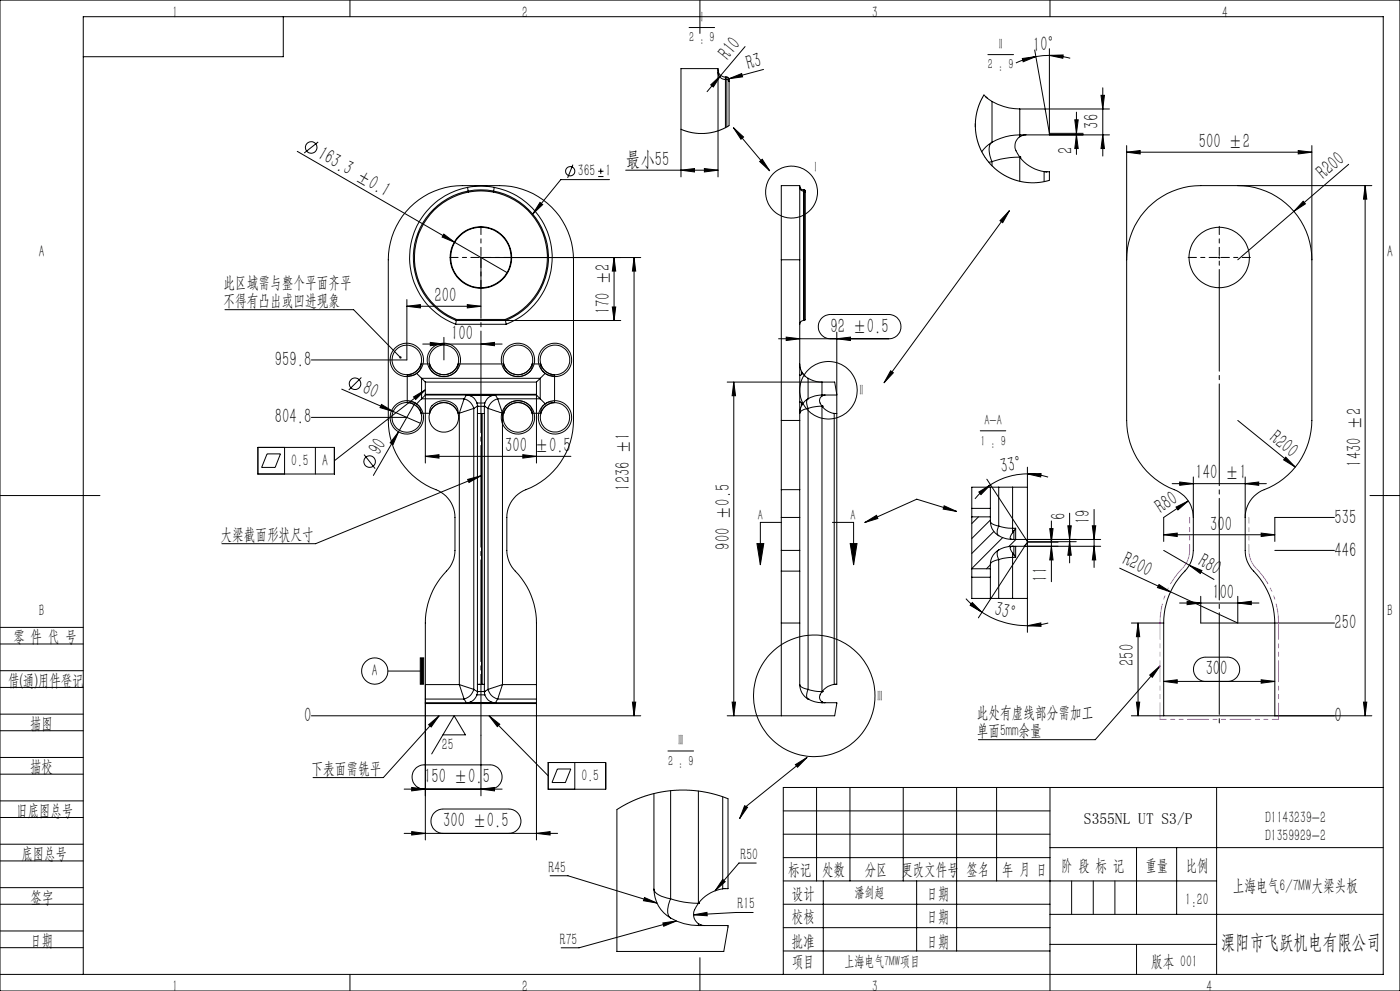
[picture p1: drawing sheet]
<svg xmlns="http://www.w3.org/2000/svg" width="420mm" height="297mm" viewBox="0 0 420 297" stroke-linecap="round" stroke-linejoin="round" font-family="sans-serif">
<g fill="none" stroke="#000" stroke-width=".3">
<path d="M0 0h420v297h-420zM85 5v12h-60M105 0v5M206.7 8.3h7.7M210 0v10M223.5 14l-7.3 8.6M296.4 16.4h7.7M306.7 17.5l4.1-.5-3.8 1.5zM310.4 15l4.4 25h10.1M310.8 17l-2.8 .6-3.2 1.3M314.8 16.6l4.1-.1-.1 1zM314.8 16.6l-4 .4"/>
<path d="M314.8 16.6l3.5 .3 2.8 .6M314.8 14.6v25.8M315 0v5M204.3 38.7v14.3M204.3 38.7v-18.1h11.1v32.4M213.2 25.4l3-2.8-2.2 3.5zM215.4 20.9a2.17 2.17 0 0 0 2.2 2.2M215.4 21.7a2.17 2.17 0 0 0 2.2 2.1M216.2 22.6l-4.1 4.9M217.6 23.8v14.5M217.6 23.1v.7M217.6 23.1h.5"/>
<path d="M217.6 23.8h.5M218.1 23.1l.6 .4v1M218.1 23.8v14.2M218.1 23.8l.4 .2 .2 .5M218.1 23.1v.7M218.7 23.6l3.8-1.6 .3 1zM218.7 23.6l-.6 .2M218.7 24.5v13.2l-3.5 1.6-3.8 .7-3.7-.2-3.4-1.1M220 38.3l3.1 2.8-.8 .6zM220 38.3l10.9 12.9M229.1 20.8l-10.4 2.8M292.6 37.1v.9"/>
<path d="M295.7 29l.4 .3M297.6 30.4l-2.5-1.8-1.7 3.8-.8 3.9 .1 3.2 .7 3.2 1.2 2.9 1.7 2.7 2.1 2.1 2.7 2 2.6 1.3 2.8 .8 4 .3 4.3-.8v-2.5h-1M297.6 30.4a17.2 17.2 0 0 0 8.3 2.3M297.6 30.4v12.2M305.9 32.7v7.7M322.4 35.9h1.1l-.6 4.1zM322.9 33.6v12.7M330.3 28.6h1l-.5 4.1zM330.8 26.3v20.5M332.8 32.7h-26.9M89.2 45.4l47.2 27.2M95.5 42.5l-4.2 3.4"/>
<path d="M140.3 56.2a21.4 21.4 0 0 0-17.3 19.1 21.4 21.4 0 0 0 13.7 21.9M140.3 56.2l.2 1.1M140.3 56.2a20.9 20.9 0 0 1 8 0M140.5 57.3v.3M140.5 57.3a20.3 20.3 0 0 0-16.4 18 20.3 20.3 0 0 0 12.8 20.8M140.5 57.3a20.6 20.6 0 0 1 7.6 0M140.5 57.6a20 20 0 0 0-16.1 17.7 20 20 0 0 0 12.5 20.4M140.5 57.6a20 20 0 0 1 7.5 0M148 57.6a20 20 0 0 1 16.1 17.7 20 20 0 0 1-12.5 20.4M148.1 57.3l-.1 .3M148.1 57.3a20.3 20.3 0 0 1 16.4 18 20.3 20.3 0 0 1-12.8 20.8M148.3 56.2l-.2 1.1"/>
<path d="M148.3 56.2a21.4 21.4 0 0 1 17.3 19.1 21.4 21.4 0 0 1-13.7 21.9M171.9 49.4l-1.6 3.9M179.5 52.9h1.5M179.5 51.3h1.5M180.2 50.5v1.6M182.8 53.8h-14.6l-8.4 10.4M187.7 51h27.7M204.3 51l4.1-.5v1zM211.3 50.5l4.1 .5-4.1 .5zM227.9 48.4l.8-.7 2.2 3.5zM239.9 55.8a1.09 1.09 0 0 0 1.2 1.1M239.9 56.2a1.09 1.09 0 0 0 1.2 1.1"/>
<path d="M241.1 57.3v38.8M241.1 56.9v.4M241.1 56.9h.2M241.1 57.3h.2M241.3 56.9l.3 .2v.5M241.3 57.3v38.8M241.3 57.3l.3 .3M241.3 56.9v.4M241.6 57.6v38.2l-.3 .3M297.6 42.6a9.4 9.4 0 0 0-3.1 2.9M297.6 48.4l-.9 .2M297.6 42.6a4 4 0 0 0-.5 4.5l.5 1.3"/>
<path d="M297.6 48.4v1.3M305.9 40.4a16.7 16.7 0 0 0-8.3 2.2M305.9 40.4v.6M305.9 41a3.5 3.5 0 0 0-.6 5.1l.6 1M305.9 47.1h.1M305.9 47.1l-4.3 .3-4 1M305.9 47.1a11.1 11.1 0 0 0 7.3 4.3M305.9 47.1v7.2M307.8 40.4l-1.9 .6M313.2 51.4l.6 .1M313.2 51.4v3M313.8 51.5h.1"/>
<path d="M322.9 40.4l.6 4.1h-1.1zM330.8 40.4l.5 4.1h-1zM332.8 40.4h-26.9M338 45.6l4.1-.5v1zM338 43.6v82.4a22.3 22.3 0 0 0 15.1 21.1 9.1 9.1 0 0 1 4.9 8M338 45.6h55.6M371.3 55.6a22.2 22.2 0 0 1 22.3 22.3M389.5 45.1l4.1 .5-4.1 .5zM393.6 43.6v82.4a22.3 22.3 0 0 1-15.2 21.1 9 9 0 0 0-4.8 8M404.6 49.2l-33.3 28.7M409.5 55.6v158.9M409.5 55.6l.5 4.1h-1z"/>
<path d="M411.6 55.6h-51.4a22.2 22.2 0 0 0-22.2 22.3M133.1 70.2l3.3 2.4-3.8-1.6zM136.4 72.6l15.7 9.1M144.3 76.9v.6M162 60.7l.8 .6-3 2.9zM184.2 77.2v18.9M184.2 77.2l.5 4h-1zM190.2 77.2l.5 4h-1zM190.2 77.2v137.3M192.2 77.2h-48.2M234.4 77.9v-22.3h5.5v22.3M234.4 77.9v48.1"/>
<path d="M234.4 77.9h5.5M239.9 77.9v48.1M302.8 63.1l-2 3.6-.8-.6zM302.8 63.1l-37.6 51.6M365.5 77.2h.5M365.8 76.9v.6M390.9 60.3l.7 .8-3.4 2.3zM67.5 92.8h38.6l14 14.3M122.1 91.8l4-.5v1zM122.1 89.8v18.1h-28.7M122.1 91.8h22.2M136.7 97.2h15.2"/>
<path d="M136.9 96.1l-.2 1.1M136.9 96.1h49.3M136.9 95.7v.4M136.9 95.7h14.7M140.2 91.3l4.1 .5-4.1 .5zM151.6 95.7l.1 .4M151.7 96.1l.2 1.1M183.7 92h1l-.5 4.1zM241.1 96.1a1.13 1.13 0 0 0-1.2 1.1M241.1 96.1h.2M251 99.6v105.5h-.5M102.5 116.6l23.6 10.3"/>
<path d="M108.4 113.1l-3.8 3.8M122.2 112.3v8.3M124.1 119l3.5-2.2-2.9 2.9zM125 111.9l1.5 1.5M125 111.9l-1.4 .6-1.4-.2M126.3 109.1l-.3 1.7-1 1.1M126.3 109.1a4.5 4.5 0 0 1-4.1 3.2M126.3 109.1h2.6M126.5 119.5l1.1-1.1h33.3l1.2 1.1M126.5 113.4l1.1 1.1M126.5 119.5l-1.5 1.5M126.5 119.5h12.7"/>
<path d="M126.5 113.4v6.1M126.5 113.4h35.6M126.8 103.1h23.8M127.6 116.8l-27.3 21.3M127.6 114.5v24.3M127.6 114.5h33.3M127.6 118.2h33.3M128.9 109.1a4.1 4.1 0 0 0 5.3 3.6 3.5 3.5 0 0 0 3.2-3.6M128.9 109.1a4.5 4.5 0 0 0 4.3 3.2 4.5 4.5 0 0 0 4.2-3.2M129.1 102.6l4.1 .5-4.1 .5zM133.2 101.1v6.8M137.4 109.1h13.7"/>
<path d="M139.2 119.5a4.1 4.1 0 0 1 2.9 2.9M139.2 119.5l-1.4 4.4M140.7 118.5a.77 .77 0 0 0-.9 0 .77 .77 0 0 0-.3 .7l-.3 .3M140.7 118.5a3.3 3.3 0 0 1 2.4 2.3M140.7 118.5h7.2M144.3 103.1l4-.5v1zM147.9 118.5a.62 .62 0 0 1 .7-.1 .62 .62 0 0 1 .3 .5l.4 .6M147.9 118.5a3.3 3.3 0 0 0-2.4 2.3M149.3 119.5a4.1 4.1 0 0 0-2.9 2.9M149.3 119.5l1.4 4.4M149.3 119.5h12.8M151.1 109.1a4.1 4.1 0 0 0 5.3 3.6 3.5 3.5 0 0 0 3.3-3.6"/>
<path d="M151.1 109.1a4.5 4.5 0 0 0 4.3 3.2 4.5 4.5 0 0 0 4.3-3.2M159.7 109.1h2.5M160.9 114.5v24.3M162.1 113.4l-1.2 1.1M162.1 119.5l1.5 1.5M162.1 113.4v6.1M162.2 109.1l.3 1.6 1 1.2M162.2 109.1a4.5 4.5 0 0 0 4.2 3.2M163.5 111.9l1.4 .6 1.5-.2M163.5 111.9l-1.4 1.5M166.4 112.3v8.3M218.2 114.5h32.2l.6 3.7"/>
<path d="M220.1 114.5v100M220.1 114.5l.6 4.1h-1.1zM233.6 101.5h33.1a3.6 3.6 0 0 0 3.6-3.6 3.6 3.6 0 0 0-3.6-3.6h-17.6a3.6 3.6 0 0 0-3.6 3.6 3.6 3.6 0 0 0 3.6 3.6M235.9 101l4 .5-4 .6zM239.9 109.1l.6 2.3M240.5 112.3l-.3 .2-.3-.2M240.5 111.4v.9M240.5 111.4l.3 .5M240.8 111.9l1.6 1.5M240.8 111.9l-.3 .4M240.8 111.9h.1M241.5 112.7l.2 .2"/>
<path d="M242.4 119.5l-1.6 1.5M242.4 113.4l2.6 1 1.6 .1v3.9M242.4 119.5a2.38 2.38 0 0 0 0 2.9M242.4 113.4v6.1M246.6 118.4l-2.2 .3-2 .8M246.6 118.4v.3M246.6 118.7a1.95 1.95 0 0 0 0 3M246.6 118.4h4.4M247.5 118.4l-.9 .3M251 101.5l4.1-.5v1.1zM267.2 111.1l.8 .6-2.8 3zM77.4 134.1h22.9v8h-22.9z"/>
<path d="M80.1 136h4l-1.6 4.1h-4zM85.4 134.1v8M93.4 125.1h28.7M94.6 134.1v8M109.2 136.2l3.3 4.2M114.4 121.2l3.6 2.1-4-1.1zM119.6 129.4l-1.7 3.8-.8-.5zM119.6 129.4l-7.6 13.1M122.2 120.6l1.7-.1 1.1 .5M122.2 120.6a4.5 4.5 0 0 1 4.1 3.3M124.5 120.8l-4.9 8.6M125 121a2.91 2.91 0 0 1 1.3 2.9"/>
<path d="M126.3 123.9h2.6M127.6 136.8l4.1-.5v1zM127.6 136.8h43.7M128.9 123.9a3.5 3.5 0 0 1 3.7-3.8 4 4 0 0 1 4.8 3.8M128.9 123.9a4.4 4.4 0 0 1 4.3-3.3 4.4 4.4 0 0 1 4.2 3.3M137.4 123.9h.4M137.8 123.9v81.3M142.1 122.4l-4.3 1.5M142.1 122.4v84.2M143.1 120.8l.1 .9M143.1 120.8h2.4M143.2 123.9h.5"/>
<path d="M143.2 121.8v2.1M143.2 121.8h2.1v2.1M143.2 121.7h.1M143.2 121.7v.1M143.2 121.7l-1.1 .7M143.2 123.9v81.2M143.7 123.9h.1M143.7 123.9h1.6M144.5 123.9v81.2M144.6 123.9v81.2M145.3 121.7h.1M145.3 121.7l1.1 .7"/>
<path d="M145.3 123.9v81.2M145.5 120.8l-.2 .9M146.4 122.4l4.3 1.5M146.4 122.4v84.2M150.7 123.9v81.3M150.7 123.9h.4M151.1 123.9a3.5 3.5 0 0 1 3.8-3.8 3.9 3.9 0 0 1 4.7 3.8M151.1 123.9a4.4 4.4 0 0 1 4.3-3.3 4.4 4.4 0 0 1 4.2 3.3M156.8 136.3l4.1 .5-4.1 .5zM159.6 123.9h2.6M163.6 121a2.8 2.8 0 0 0-1.4 2.9M166.4 120.6l-1.8-.1-1 .5"/>
<path d="M166.4 120.6a4.4 4.4 0 0 0-4.2 3.3M234.4 126v20.8M234.4 126h5.5M239.9 126v20.8M239.9 120.6l.2-.2 .4 .3M240.5 121.6l-.6 2.2a2.62 2.62 0 0 1 2.5-1.4M240.5 120.7v.9M240.5 120.7l.3 .3M240.8 121l-.3 .6M240.8 121v.1M242.4 122.4v84.2M246.6 121.7h.1"/>
<path d="M246.6 121.7l-2.9 .3-1.3 .4M246.6 121.7a5.7 5.7 0 0 0 3.7 2.2M246.6 121.7v85.6M250.3 123.9h.2M250.3 123.9v81.2M250.5 123.9h.1M250.5 123.9h.5M294.1 129.1h7.6M371.3 126l17.3 14M385.7 137l2.9 3-3.5-2.2zM0 148.5h30M140.3 143.7l4-1.1-3.6 2z"/>
<path d="M144.3 142.6l-49.6 20.3h-28.1M234.4 146.8v8.3M234.4 155.1h5.5M234.4 146.8h5.5M234.4 155.1v9.9M234.5 156.6h-6.4v12.7M239.9 146.8v8.3M239.9 155.1v9.9M249.7 156.6h6.4v12.7M259.4 156.6l3.6-2.2 .3 1zM283.2 151.6l3.8 1.7-4-.7zM287 153.3l-12-3.7-15.6 7"/>
<path d="M291.5 152.4v2.5M291.5 154.9v15.6M291.5 154.9h5.6M291.5 152.4h5.6M293.5 154.9l-2 2M293.7 147.5l3.4-2.2-2.8 2.9zM296.1 143.6l12.1 18.7h14.7M297.1 156.2a4.9 4.9 0 0 0 2.5 4.3M297.1 152.4v2.5M297.1 146v6.4M297.1 146h-5.6v6.4M297.1 156.2l.7 .9 1.8 .6"/>
<path d="M297.1 146h2.5M297.1 154.9v1.3M297.1 155.9l-5.6 5.5M297.1 145.3l-2.7 2.2-1.9 2M298.2 159.3l-6.7 6.6M299.6 157.7l-.3 .9a1.73 1.73 0 0 0 .3 1.9M299.6 157.7l2.1 .5 2.1 .1M299.6 146h4.2M299.6 146v11.7M303.8 158.3v1.4M303.8 159.7l-.2 .2a1.02 1.02 0 0 0-.1 1.7l.3 .1M303.8 146h4.4"/>
<path d="M303.8 146v12.3M303.8 158.3h.9M304.2 159.1l-.4 .6M304.2 159.1v2.6M304.7 158.3l-.5 .8M304.7 158.3v3.4M308.2 142l4.1-.1-.1 1zM308.2 142a20.5 20.5 0 0 0-11.1 3.3M308.2 142l3.5 .3 2.7 .7M308.2 140v49.5M314.9 158.4h1l-.5 4.1zM315.4 156.1v18.2"/>
<path d="M320.4 157.6h1l-.5 4.1zM320.9 153.8v14.9M327.7 157.6h1l-.5 4.1zM328.2 152.7v17.4M351.6 145h28.3M352.8 152l3.7-1.9-3.1 2.7zM353.9 144.5l4.1 .5-4.1 .4zM356.5 150.1l-7.4 5v7.2M358 142.9v22.1a9.6 9.6 0 0 1-3.5 7.2 22 22 0 0 0-5.4 14.5M373.6 145l4-.5v.9zM373.6 142.9v22.1a9.4 9.4 0 0 0 3.4 7.2 22.3 22.3 0 0 1 5.4 14.5v27.8M378.4 159.8l4 .5-4 .5z"/>
<path d="M400.3 155.1h-17.9v7.2M411 148.5h9M227.1 162.9h2l-1 6.4zM234.4 171.2v15.5M234.4 165v6.2M234.4 165h5.5M234.4 171.2h5.5M239.9 171.2v15.5M239.9 165v6.2M255.1 162.9h2l-1 6.4zM289.8 179.4l2.3 2.2 2.5 1.9M291.5 170.5v2.5"/>
<path d="M291.5 173v6.3h5.6M291.5 170.5h5.6M291.5 173h5.6M297.1 170.5v2.5M297.1 173v6.3M297.1 179.3h2.5M297.1 169.2v1.3M297.1 169.3l-1.2 1.2M299.6 164.8a4.9 4.9 0 0 0-2.5 4.4M299.6 160.5l2.3 1 1.9 .2M299.6 167.7a2.64 2.64 0 0 0-2.5 1.5M299.6 164.8a2.33 2.33 0 0 0 0 2.9"/>
<path d="M299.6 179.3h4.2M299.6 167.7v11.6M300.8 161.1l-9.3 9.3M303.8 163.7l-2.5 .4-1.7 .7M303.8 167l-3 .4-1.2 .3M303.8 163.7a.75 .75 0 0 0-.8 .6 .75 .75 0 0 0 .4 .8l.4 .6M303.8 165.7v1.3M303.8 163.7h.1M303.8 161.7h.1M303.8 163.7h26.4M303.8 161.7h26.4M303.8 179.3h4.4"/>
<path d="M303.8 165.7l.4 .6M303.8 167v12.3M303.8 167h.9M304.2 166.3l.5 .7M304.2 163.7v2.6M304.7 163.7v3.3M304.8 161.7l-2.2 2.1M307.9 163.1l-.7 .6M315.4 163.7l.5 4.1h-1zM317.4 162.5h-9.2l-14.7 22.7M320.9 162.3l.5 4.1h-1zM328.2 163.7l.5 4.1h-1z"/>
<path d="M335.9 170.3l15.3 7.1M347.7 175.2l3.5 2.2-4-1.3zM349.1 160.3l4.1-.5v1zM349.1 160.3h33.3M349.1 165l15.1 8.7M351.2 177.4l20.1 9.3v-8M356.8 169.4l3.8 1.6-.5 .9zM360.2 178.7v8h40.1M382.4 165h17.9M0 193h25M0 188h25M126.1 197.2h1v7.9h-1z"/>
<path d="M234.4 186.7h5.5M234.4 186.7v27.8M239.9 186.7v18.5M291.7 180.6l2.9 2.9-3.6-2.1zM294.6 183.5a25.5 25.5 0 0 0 13.6 4M308.2 187.5l4-.8 .1 1zM314.5 186.7l-3.1 .6-3.2 .2M339.4 186.7h9.7M341.4 186.7v27.8M341.4 186.7l.5 4.1h-1zM348 199.6l-19.4 22.1h-35.1M349.1 186.7v27.8"/>
<path d="M353.9 180.7h23.8M356.1 180.2l4.1 .5-4.1 .5zM371.3 180.7l4.1-.5v1zM0 206h25M0 201h25M0 219h25M0 214h25M93.4 214.5h98.8M116.4 201.1h9.7M127.6 209.5v1.1h33.3M127.6 210.9h33.3M127.6 209.5h11.6"/>
<path d="M128.6 217.2l3.1-2.7-2.3 3.4zM131.7 214.5l-16.7 18.5h-21.1M137.8 205.2l1.4 4.3M137.8 205.2h-10.2v4.3M137.8 205.2l4.3 1.4M139.2 209.5l.2 .3a.81 .81 0 0 0 1.3 .7M140.7 210.5h7.2M142.1 206.6a4.1 4.1 0 0 1-2.9 2.9M142.1 206.6l1.1 .7M143.1 208.2a3.5 3.5 0 0 1-2.4 2.3M143.1 208.2h2.4M143.2 205.1v2.2"/>
<path d="M143.2 207.3l-.1 .9M143.2 207.3h.1M143.7 205.1h-.5M143.7 205.1h.1M143.7 205.1h1.6M145.3 205.1v2.2h-2.1M145.3 207.3h.1M145.3 207.3l.2 .9M145.5 208.2l.1 .4a3.4 3.4 0 0 0 2.3 1.9M146.4 206.6a4.1 4.1 0 0 0 2.9 2.9M146.4 206.6l-1.1 .7M146.7 214.5l3.2 2.6-.7 .7z"/>
<path d="M146.7 214.5l17.8 18M149.3 209.5l-.6 1a.5 .5 0 0 1-.8 0M149.3 209.5h11.6M150.7 205.2l-1.4 4.3M150.7 205.2l-4.3 1.4M150.7 205.2h10.2M160.9 209.5v1.1M160.9 205.2v4.3M160.9 205.2v-18.5a22.7 22.7 0 0 0-6.9-16.2l-1.3-2.2-.6-2.5-.1-10.7a9.3 9.3 0 0 1 7.3-9 22.3 22.3 0 0 0 12.7-20.1v-48.1a22.2 22.2 0 0 0-22.2-22.3h-11.1a22.2 22.2 0 0 0-22.2 22.3v48.1a22.3 22.3 0 0 0 15.1 21.1 8.9 8.9 0 0 1 4.9 8v9.9a9.7 9.7 0 0 1-3.5 7.2 22.3 22.3 0 0 0-5.4 14.5v65M160.9 210.6v41.1M189.7 210.4h1l-.5 4.1zM219.6 210.4h1.1l-.6 4.1z"/>
<path d="M239.9 205.2a5 5 0 0 0 2.5 4.3M239.9 205.2l.5 .7 2 .7M242.4 209.5a8.6 8.6 0 0 0 4.2 1.1M242.4 206.6l-.4 1.3a1.54 1.54 0 0 0 .4 1.6M242.4 206.6l2 .5 2.2 .2M242.4 209.5h.1M246.6 207.3h.1M246.6 207.3a1.9 1.9 0 0 0 0 3M246.6 210.3v.3M246.6 210.3l.9 .3M246.6 210.6h4.4l-.6 3.9h-32.2M246.6 210.6h.1"/>
<path d="M250.3 205.1a5.5 5.5 0 0 0-3.7 2.2M250.5 205.1h.1M250.5 205.1h-.2M339.4 214.5h72.2M340.9 210.4h1l-.5 4.1zM344.9 202.3l3.1-2.7-2.3 3.4zM349.1 204.2l4.1-.5v1zM349.1 204.2h33.3M361.7 204.2a3.6 3.6 0 0 1-3.7-3.6 3.6 3.6 0 0 1 3.7-3.6h6.6a3.6 3.6 0 0 1 3.6 3.6 3.6 3.6 0 0 1-3.6 3.6M378.4 203.7l4 .5-4 .5zM409 210.4h1l-.5 4.1zM0 232h25"/>
<path d="M0 227h25M121.2 236.5h29.4M123.5 236l4.1 .5-4.1 .5zM127.2 236.5a3.6 3.6 0 0 1-3.6-3.6 3.6 3.6 0 0 1 3.6-3.7h19.8a3.6 3.6 0 0 1 3.6 3.7 3.6 3.6 0 0 1-3.6 3.6M132.9 220.2h6.7l-3.4-5.7-6.7 11.5M144.3 236.5l4-.5v1zM144.3 220.3v18.2M164.5 228.5h17.2v8h-17.2zM167.2 230.5h4l-1.6 4h-4zM172.4 228.5v8M196.2 237.8v28.7M200.4 225.1h7.7"/>
<path d="M201.2 237v32.4M209.5 237.1v33.6M216.8 238.8v27.6M238.6 229.2l3.5-2.2-2.8 2.9zM242.1 227l-18.3 14.7-1.9 3.6M245 236v28M255 236v28M271 236v28M287 236v49M299 236v28M315 236v61M365 236v56"/>
<path d="M415 236h-180v56M0 245h25M0 240h25M0 258h25M0 253h25M121.2 249.8h46.1M123.5 249.2l4.1 .6-4.1 .5zM132.9 249.8a3.7 3.7 0 0 1-3.6-3.7 3.7 3.7 0 0 1 3.6-3.6h19.7a3.7 3.7 0 0 1 3.7 3.6 3.7 3.7 0 0 1-3.7 3.7M160.9 249.8l4.1-.6v1.1zM223.4 241.5l.9 .4-2.4 3.4zM226.9 258.7h-5.2l-7.2 8.3M235 257h80"/>
<path d="M235 243h80M235 250h80M315 254h100M341 254v20M353 254v20M0 271h25M0 266h25M0 279h25M165 262.5h5.4l26.7 8.1M193.4 269l3.7 1.6-4.1-.7zM196.2 266.5a9.9 9.9 0 0 0 5 8.6M196.2 266.5v.2a3.3 3.3 0 0 0 2.9 2.1l2.1 .6"/>
<path d="M198.9 276.6l4-.6-3.8 1.6zM201.2 275.1a16.3 16.3 0 0 0 8.3 2.3M201.2 269.4a5.7 5.7 0 0 0-.3 5.6l.3 .1M201.2 269.4l4 1 4.3 .3M202.9 276l-29.2 8.1h-5.4M208.1 274.2l4-.8 .1 1.1zM209.5 270.7h.1M209.5 270.7a4.2 4.2 0 0 0-1 5l1 1.1M209.5 276.8v.6M209.5 276.8l1.9 .6M216.8 266.4a11.1 11.1 0 0 0-7.3 4.3M216.8 263.6l.8 .6-3.1 2.8z"/>
<path d="M217.4 266.3h1v-26.9l-4.2-1.4-3.9-.8-4.2-.4-4.6 .1-4.4 .7-4.6 1.3-3.5 1.5-3.9 2.2v42.5h32l1.3-7.7h-8.9M217.4 266.3h.1M217.4 266.3l-.6 .1M226 273.5h-5.2l-12.7 .7M235 271h80M235 264h130M235 278h80M247 264v28M275 264v21M315 274h100M0 284h25M0 292h415v-287h-390v287"/>
<path d="M105 292v5M210 287v10M235 285h80M315 283h50"/>
<circle cx="93.4" cy="44.2" r="1.73"/>
<circle cx="171.1" cy="51.3" r="1.38"/>
<circle cx="237.5" cy="57.6" r="7.8"/>
<circle cx="144.3" cy="77.2" r="9"/>
<circle cx="144.3" cy="77.2" r="9.2"/>
<circle cx="365.8" cy="77.2" r="9"/>
<circle cx="106.5" cy="115" r="1.73"/>
<circle cx="122" cy="107.9" r="5"/>
<circle cx="122.1" cy="107.9" r="4.4"/>
<circle cx="133.2" cy="107.9" r="5"/>
<circle cx="133.2" cy="107.9" r="4.4"/>
<circle cx="155.4" cy="107.9" r="4.4"/>
<circle cx="155.4" cy="107.9" r="5"/>
<circle cx="166.5" cy="107.9" r="4.4"/>
<circle cx="166.5" cy="107.9" r="5"/>
<circle cx="248.6" cy="117" r="8.6"/>
<circle cx="110.9" cy="138.3" r="1.74"/>
<circle cx="122" cy="125.1" r="4.5"/>
<circle cx="122" cy="125.1" r="5"/>
<circle cx="133.2" cy="125.1" r="4.4"/>
<circle cx="155.4" cy="125.1" r="4.5"/>
<circle cx="155.4" cy="125.1" r="5"/>
<circle cx="166.5" cy="125.1" r="5"/>
<circle cx="166.5" cy="125.1" r="4.4"/>
<circle cx="112.4" cy="201.1" r="3.9"/>
<circle cx="244.3" cy="208.5" r="18.2"/>
</g>
<path d="M321.5 264v10M328 264v10M334.5 264v10M341 283v9" fill="none" stroke="#0a0605" stroke-width=".3"/>
<path d="M354.7 170.4l1.5-2.3 .5-1.6 .2-1.6M374.7 164.9l.5 2.8 .7 1.4 1 1.3" fill="none" stroke="#f0f" stroke-width=".3" stroke-dasharray="6.3 1.3 1.3 1.3 1.3 1.3" stroke-linecap="butt"/>
<path d="M354.7 170.4a23.3 23.3 0 0 0-6.7 16.3M383.6 186.7a23.3 23.3 0 0 0-6.7-16.3" fill="none" stroke="#f0f" stroke-width=".3" stroke-dasharray="6.3 1.3 1.3 1.3 1.3 1.3" stroke-dashoffset=".5" stroke-linecap="butt"/>
<path d="M143.7 77.2h-8.7M144.3 76.6v-8.8M144.3 77.7v8.8M144.8 77.2h8.8M365.2 77.2h-8.8M365.8 76.6v-8.8M366.3 77.2h8.8" fill="none" stroke="#000" stroke-width=".3" stroke-dasharray="30.5 1.3 1.3 1.3" stroke-dashoffset="28"/>
<path d="M365.8 77.7v139.5" fill="none" stroke="#000" stroke-width=".3" stroke-dasharray="30.5 1.3 1.3 1.3" stroke-dashoffset="-3.1"/>
<path d="M144.3 77.2v143.1" fill="none" stroke="#000" stroke-width=".3" stroke-dasharray="30.5 1.3 1.3 1.3" stroke-dashoffset="12.2"/>
<path d="M374.7 155v9.9M356.9 164.9v-9.9" fill="none" stroke="#f0f" stroke-width=".3" stroke-dasharray="6.3 1.3 1.3 1.3 1.3 1.3" stroke-dashoffset="4.6"/>
<path d="M383.6 186.7v28.9M348 215.6v-28.9" fill="none" stroke="#f0f" stroke-width=".3" stroke-dasharray="6.3 1.3 1.3 1.3 1.3 1.3" stroke-dashoffset="1.4"/>
<path d="M383.6 215.6h-35.6" fill="none" stroke="#f0f" stroke-width=".3" stroke-dasharray="6.3 1.3 1.3 1.3 1.3 1.3" stroke-dashoffset="4.4"/>
<g fill="#000">
<path d="M213.2 25.4l3-2.8-2.2 3.5zM218.7 23.6l3.8-1.6 .3 1zM133.1 70.2l3.3 2.4-3.8-1.6zM390.9 60.3l.7 .8-3.4 2.3zM114.4 121.2l3.6 2.1-4-1.1zM119.6 129.4l-1.7 3.8-.8-.5zM385.7 137l2.9 3-3.5-2.2zM352.8 152l3.7-1.9-3.1 2.7zM347.7 175.2l3.5 2.2-4-1.3zM356.8 169.4l3.8 1.6-.5 .9z"/>
<path d="M314.8 16.6l4.1-.1-.1 1zM306.7 17.5l4.1-.5-3.8 1.5z"/>
<path d="M211.3 50.5l4.1 .5-4.1 .5zM204.3 51l4.1-.5v1z"/>
<path d="M330.8 40.4l.5 4.1h-1zM330.3 28.6h1l-.5 4.1zM322.9 40.4l.6 4.1h-1.1zM322.4 35.9h1.1l-.6 4.1z"/>
<path d="M338 45.6l4.1-.5v1zM389.5 45.1l4.1 .5-4.1 .5z"/>
<path d="M409.5 55.6l.5 4.1h-1zM409 210.4h1l-.5 4.1zM341.4 186.7l.5 4.1h-1zM340.9 210.4h1l-.5 4.1z"/>
<path d="M184.2 77.2l.5 4h-1zM183.7 92h1l-.5 4.1z"/>
<path d="M119.9 106.9l-.1 .4 .6 .1-.3-.3 .3 .3v-.5zM140.3 143.7l4-1.1-3.6 2zM128.6 217.2l3.1-2.7-2.3 3.4zM162 60.7l.8 .6-3 2.9zM344.9 202.3l3.1-2.7-2.3 3.4zM208.1 274.2l4-.8 .1 1.1zM216.8 263.6l.8 .6-3.1 2.8zM193.4 269l3.7 1.6-4.1-.7zM198.9 276.6l4-.6-3.8 1.6z"/>
<path d="M129.1 102.6l4.1 .5-4.1 .5zM144.3 103.1l4-.5v1zM122.1 91.8l4-.5v1zM140.2 91.3l4.1 .5-4.1 .5z"/>
<path d="M220.1 114.5l.6 4.1h-1.1zM219.6 210.4h1.1l-.6 4.1z"/>
<path d="M235.9 101l4 .5-4 .6zM251 101.5l4.1-.5v1.1z"/>
<path d="M127.6 136.8l4.1-.5v1zM156.8 136.3l4.1 .5-4.1 .5z"/>
<path d="M308.2 142l4.1-.1-.1 1zM293.7 147.5l3.4-2.2-2.8 2.9z"/>
<path d="M353.9 144.5l4.1 .5-4.1 .4zM373.6 145l4-.5v.9z"/>
<path d="M255.1 162.9h2l-1 6.4zM227.1 162.9h2l-1 6.4z"/>
<path d="M314.9 158.4h1l-.5 4.1zM315.4 163.7l.5 4.1h-1z"/>
<path d="M320.4 157.6h1l-.5 4.1zM320.9 162.3l.5 4.1h-1z"/>
<path d="M328.2 163.7l.5 4.1h-1zM327.7 157.6h1l-.5 4.1z"/>
<path d="M349.1 160.3l4.1-.5v1zM378.4 159.8l4 .5-4 .5z"/>
<path d="M291.7 180.6l2.9 2.9-3.6-2.1zM308.2 187.5l4-.8 .1 1z"/>
<path d="M371.3 180.7l4.1-.5v1zM356.1 180.2l4.1 .5-4.1 .5z"/>
<path d="M146.7 214.5l3.2 2.6-.7 .7zM124.1 119l3.5-2.2-2.9 2.9zM126.1 197.2h1v7.9h-1z"/>
<path d="M189.7 210.4h1l-.5 4.1zM190.2 77.2l.5 4h-1z"/>
<path d="M349.1 204.2l4.1-.5v1zM378.4 203.7l4 .5-4 .5z"/>
<path d="M144.3 236.5l4-.5v1zM123.5 236l4.1 .5-4.1 .5z"/>
<path d="M160.9 249.8l4.1-.6v1.1zM123.5 249.2l4.1 .6-4.1 .5z"/>
<path d="M223.4 241.5l.9 .4-2.4 3.4zM238.6 229.2l3.5-2.2-2.8 2.9zM283.2 151.6l3.8 1.7-4-.7zM259.4 156.6l3.6-2.2 .3 1zM267.2 111.1l.8 .6-2.8 3zM302.8 63.1l-2 3.6-.8-.6zM227.9 48.4l.8-.7 2.2 3.5zM220 38.3l3.1 2.8-.8 .6z"/>
</g>
<g font-size="6.3">
<text x="310" y="15.4" transform="rotate(-1 310 15.4)">10°</text>
<text x="218.5" y="18.3" transform="rotate(-51 218.5 18.3)">R10</text>
<text x="224.6" y="20.9" transform="rotate(-15 224.6 20.9)">R3</text>
<text x="329.6" y="38.5" transform="rotate(-90 329.6 38.5)">36</text>
<text x="94.9" y="47.2" transform="rotate(30 94.9 47.2)">163.3 ±0.1</text>
<text x="321.7" y="46.2" transform="rotate(-90 321.7 46.2)">2</text>
<text x="359.7" y="44.4">500 ±2</text>
<text x="187.7" y="49.8">最小55</text>
<text x="397.2" y="54" transform="rotate(-41 397.2 54)">R200</text>
<text x="130.3" y="90.5">200</text>
<text x="183" y="94.2" transform="rotate(-90 183 94.2)">170 ±2</text>
<text x="135.3" y="101.8">100</text>
<text x="249.1" y="99.7">92 ±0.5</text>
<text x="82.5" y="109.7">959.8</text>
<text x="108.4" y="117.8" transform="rotate(23 108.4 117.8)">80</text>
<text x="82.5" y="126.9">804.8</text>
<text x="380.6" y="131.9" transform="rotate(39 380.6 131.9)">R200</text>
<text x="113.9" y="136.8" transform="rotate(-60 113.9 136.8)">90</text>
<text x="151.6" y="135.5">300 ±0.5</text>
<text x="300.5" y="141.7" transform="rotate(-9 300.5 141.7)">33°</text>
<text x="358.7" y="143.7">140 ±1</text>
<text x="408.3" y="139.8" transform="rotate(-90 408.3 139.8)">1430 ±2</text>
<text x="189" y="147.1" transform="rotate(-90 189 147.1)">1236 ±1</text>
<text x="319.6" y="156" transform="rotate(-90 319.6 156)">6</text>
<text x="348.3" y="154.1" transform="rotate(-34 348.3 154.1)">R80</text>
<text x="327" y="157.1" transform="rotate(-90 327 157.1)">19</text>
<text x="363.1" y="159">300</text>
<text x="400.3" y="156.9">535</text>
<text x="218.9" y="164.7" transform="rotate(-90 218.9 164.7)">900 ±0.5</text>
<text x="400.3" y="166.8">446</text>
<text x="336.5" y="169.1" transform="rotate(25 336.5 169.1)">R200</text>
<text x="359.1" y="169.4" transform="rotate(30 359.1 169.4)">R80</text>
<text x="314.2" y="174.3" transform="rotate(-90 314.2 174.3)">11</text>
<text x="363.7" y="179.5">100</text>
<text x="298" y="184.4" transform="rotate(15 298 184.4)">33°</text>
<text x="400.3" y="188.6">250</text>
<text x="340.2" y="199.6" transform="rotate(-90 340.2 199.6)">250</text>
<text x="361.7" y="202.4">300</text>
<text x="91.2" y="216.3">0</text>
<text x="400.3" y="216.3">0</text>
<text x="127.3" y="234.7">150 ±0.5</text>
<text x="132.9" y="247.9">300 ±0.5</text>
<text x="366.2" y="284.3">溧阳市飞跃机电有限公司</text>
</g>
<g font-size="5">
<text x="51.7" y="5.3">1</text>
<text x="156.7" y="5.3">2</text>
<text x="261.7" y="5.3">3</text>
<text x="366.6" y="5.3">4</text>
<text x="173.4" y="52.8">365</text>
<text x="181.6" y="52.8">1</text>
<text x="11.6" y="77">A</text>
<text x="416.1" y="77">A</text>
<text x="67.1" y="86.3">此区域需与整个平面齐平</text>
<text x="67.1" y="91.8">不得有凸出或凹进现象</text>
<text x="87.4" y="139.5">0.5</text>
<text x="96.6" y="139.5">A</text>
<text x="66.1" y="161.9">大梁截面形状尺寸</text>
<text x="11.7" y="184.8">B</text>
<text x="416.2" y="184.8">B</text>
<text x="4" y="192.4">零 件 代 号</text>
<text x="111.6" y="202.6">A</text>
<text x="2.5" y="205.5">借(通)用件登记</text>
<text x="293" y="215.1">此处有虚线部分需加工</text>
<text x="9.1" y="218.5">描图</text>
<text x="293" y="220.6">单面5mm余量</text>
<text x="132.6" y="224.6">25</text>
<text x="9.1" y="231.5">描校</text>
<text x="93.5" y="232">下表面需铣平</text>
<text x="174.5" y="234">0.5</text>
<text x="5" y="244.5">旧底图总号</text>
<text x="379.5" y="246.5">D1143239-2</text>
<text x="6.5" y="257.5">底图总号</text>
<text x="222.2" y="257.7">R50</text>
<text x="379.5" y="252">D1359929-2</text>
<text x="164.6" y="261.5">R45</text>
<text x="236.5" y="262.3">标记</text>
<text x="246.6" y="262.3">处数</text>
<text x="259.4" y="262.3">分区</text>
<text x="270.4" y="262.3">更改文件号</text>
<text x="289.9" y="262.3">签名</text>
<text x="300.7" y="262.3">年 月 日</text>
<text x="318.3" y="261">阶 段 标 记</text>
<text x="343.6" y="261">重量</text>
<text x="355.7" y="261">比例</text>
<text x="237.6" y="269.3">设计</text>
<text x="278.1" y="269.3">日期</text>
<text x="369.9" y="266.9">上海电气6/7MW大梁头板</text>
<text x="9.2" y="270.5">签字</text>
<text x="221.3" y="272.5">R15</text>
<text x="355.6" y="271.1">1:20</text>
<text x="237.6" y="276.4">校核</text>
<text x="278.1" y="276.4">日期</text>
<text x="9.2" y="283.6">日期</text>
<text x="168" y="283.1">R75</text>
<text x="237.5" y="283.7">批准</text>
<text x="278.1" y="283.7">日期</text>
<text x="237.6" y="289.8">项目</text>
<text x="345.3" y="289.8">版本 001</text>
<text x="51.7" y="297.3">1</text>
<text x="156.7" y="297.3">2</text>
<text x="261.7" y="297.3">3</text>
<text x="362" y="297.2">4</text>
</g>
<text font-size="4.7" x="325.2" y="246.9">S355NL UT S3/P</text>
<g font-size="4.4">
<text x="210.3" y="6.5">I</text>
<text x="206.7" y="12.7">2 : 9</text>
<text x="299.7" y="14.6">II</text>
<text x="296.4" y="20.8">2 : 9</text>
<text x="244.4" y="51.6">I</text>
<text x="257.9" y="118.4">II</text>
<text x="295.3" y="127.4">A-A</text>
<text x="294.1" y="133.6">1 : 9</text>
<text x="227.3" y="155.7">A</text>
<text x="255.2" y="155.8">A</text>
<text x="263.3" y="210">III</text>
<text x="203.5" y="223.3">III</text>
<text x="200.4" y="229.5">2 : 9</text>
<text x="256.4" y="268.9">潘剑超</text>
<text x="253.4" y="289.5">上海电气7MW项目</text>
</g>
</svg>
